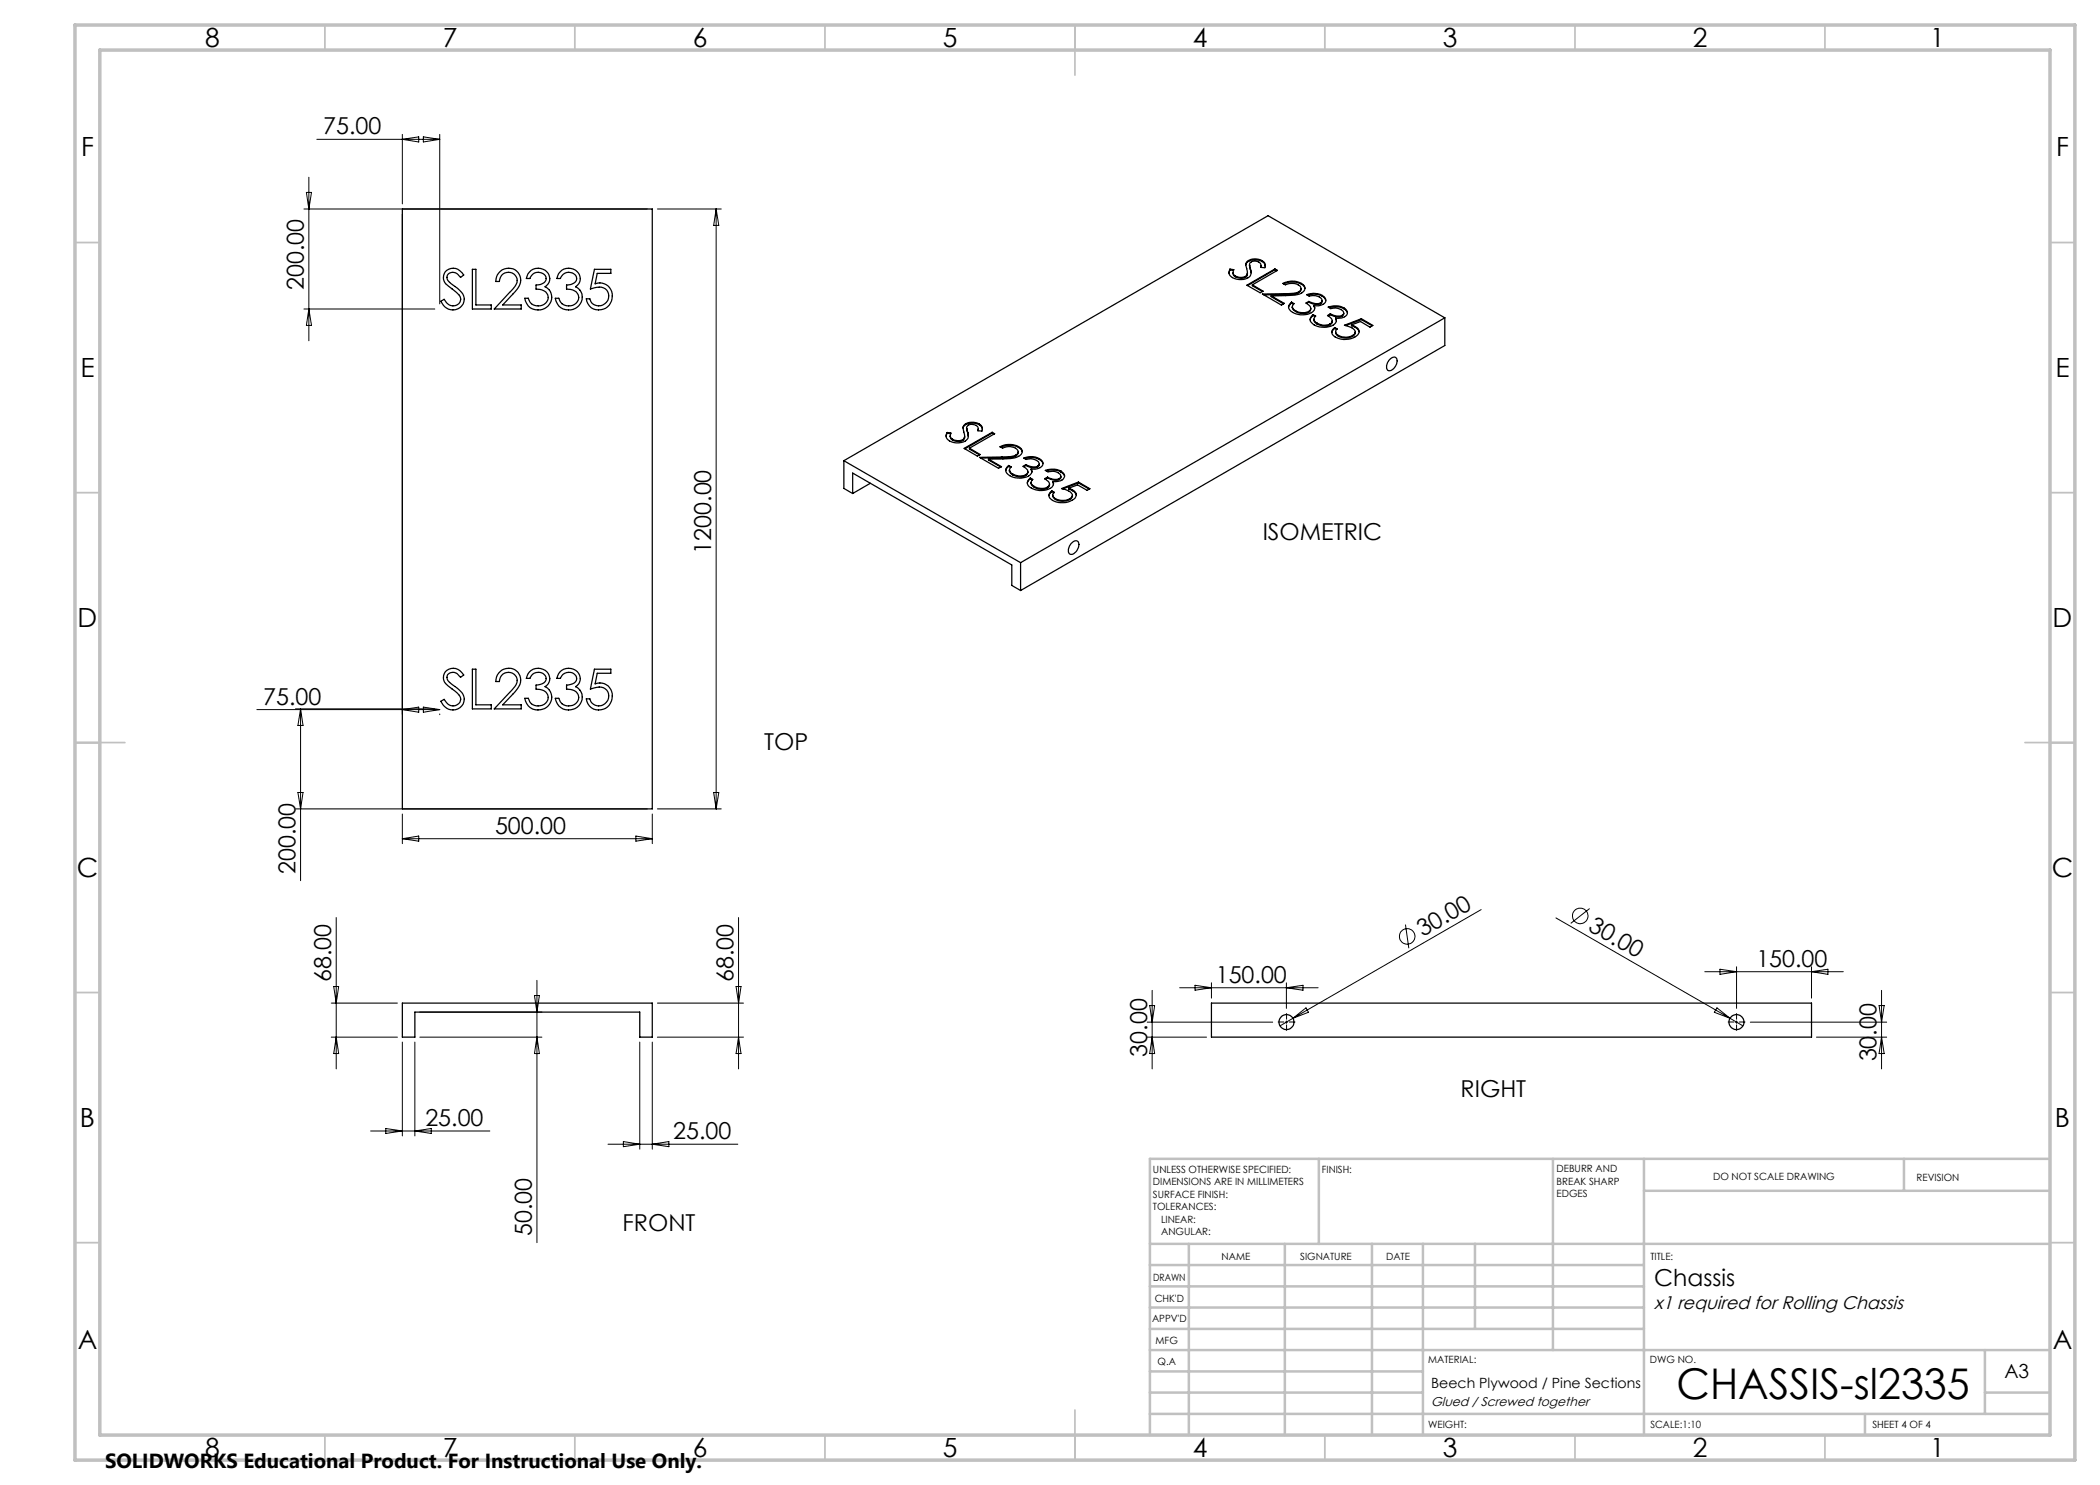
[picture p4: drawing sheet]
<svg xmlns="http://www.w3.org/2000/svg" width="420mm" height="297mm" viewBox="0 0 420 297" stroke-linecap="round" stroke-linejoin="round" font-family="sans-serif">
<g fill="none" stroke="#000" stroke-width=".25">
<path d="M80.5 41.8h50v120h-50zM89.1 54.3a2.26 2.26 0 0 1 3.6 .7l-.6 .5a1.49 1.49 0 0 0-1.2-1 1.49 1.49 0 0 0-1.5 .7 1.64 1.64 0 0 0 1.1 1.7 3.9 3.9 0 0 1 2.4 2.9 2.4 2.4 0 0 1-2.2 2.2 2.4 2.4 0 0 1-2.5-1.7l.6-.4a1.74 1.74 0 0 0 1.5 1.2 1.74 1.74 0 0 0 1.8-.9v-.4a1.91 1.91 0 0 0-1-1.5l-1.4-1.1a1.97 1.97 0 0 1-.6-2.9zM94.5 53.9h.7v7.1h3v.8h-3.7zM99.8 54.6a2.46 2.46 0 0 1 3.5-.4 2.46 2.46 0 0 1 .2 3.5l-3 3.3h3.7v.8h-5.4l3.9-4.1a1.81 1.81 0 0 0-.3-3.1 1.82 1.82 0 0 0-2.5 1.7h-.7a2.58 2.58 0 0 1 .6-1.7zM105.9 54.4a2.26 2.26 0 0 1 2.8-.6 2.26 2.26 0 0 1 1.1 2.6l-.8 1a2.46 2.46 0 0 1 1.2 2.9 2.46 2.46 0 0 1-2.6 1.7 2.5 2.5 0 0 1-2.6-2.3h.7a2.05 2.05 0 0 0 2 1.5 2.05 2.05 0 0 0 1.9-1.7 1.78 1.78 0 0 0-2-1.6l-.4-.1v-.8a1.55 1.55 0 0 0 2-1.6 1.75 1.75 0 0 0-1.7-.9 1.75 1.75 0 0 0-1.5 1.2h-.7l.3-.9zM112 54.4a2.26 2.26 0 0 1 2.8-.6 2.26 2.26 0 0 1 1.1 2.6l-.8 1a2.46 2.46 0 0 1 1.2 2.9 2.46 2.46 0 0 1-2.6 1.7 2.55 2.55 0 0 1-2.6-2.3h.7a2.05 2.05 0 0 0 2 1.5 2.05 2.05 0 0 0 1.9-1.7 1.78 1.78 0 0 0-2-1.6l-.4-.1v-.8a1.55 1.55 0 0 0 2-1.6 1.75 1.75 0 0 0-1.7-.9 1.75 1.75 0 0 0-1.5 1.2h-.7l.3-.9zM118.9 53.9h3.3v.8h-2.7l-.5 2.1a2.69 2.69 0 0 1 3.5 2.4 2.69 2.69 0 0 1-3.3 2.7 2.45 2.45 0 0 1-1.9-2.1h.7a1.89 1.89 0 0 0 3.1 .8 1.89 1.89 0 0 0-.8-3.2l-1 .1-1.2 .3zM246 53.8l.8 .1-.2 .8 .5 .5M246 54l-.2 .6M246 54l.7 .1M246 53.8v.2M246.6 54.5l.1 .5 .4 .3"/>
<path d="M247.1 55.2l1.1 .3 .9-.2M247.1 55.3l1.1 .4 .9-.2M247.1 55.2v.1M249.1 55.3v.2M249.2 52.8l.2 2.1M249.4 54.9l-.3 .4M249.4 55l-.3 .5M249.4 54.9v.1M249.5 54.6l-.1 .4M249.7 52.1l.7-.3h.8l1.2 .3M249.7 52.1l-.3 .2-.2 .5M249.7 52.2l-.5 .7v-.1"/>
<path d="M249.7 52.2l.7-.2h.8l1.2 .3M249.7 52.1v.1M249.9 52.9l.2 1M250.1 53.8a1.45 1.45 0 0 1-1.3 2.1 2.55 2.55 0 0 1-3-1.3l.2-.8M250.1 53.9l.1 .7M250.1 53.8v.1M250.5 57v.1l2 1.2M252.2 53.1v.4M252.4 52.1a1.04 1.04 0 0 1 .6 1.4h-.8a1.18 1.18 0 0 0-.6-1.2 1.18 1.18 0 0 0-1.3 .1l-.4 .4 .2 1M252.4 52.3a.85 .85 0 0 1 .6 .9M252.4 52.1v.2M254.2 59.2v.1l2.5 1.5"/>
<path d="M255 53.8l-5.6 3.2 2.6 1.6 .6-.4-2.1-1.2M255 53.8l.5 .3-5 2.9M255 53.9l.3 .2M255 53.9l-5.5 3.2M255 53.8v.1M256.7 56.8a4 4 0 0 1 3.6 0M257 58.7l-4.5 .1 3.8 2.2 .6-.3-2.7-1.5M257 58.9l-4.2 .1M257 58.7v.2M259.8 58.3l-1.2 .4h-1.6M259.8 58.5l-1.2 .3-1.6 .1M259.8 58.3v.2"/>
<path d="M260.2 57.7l-.1 .5-.3 .3M260.3 56.7a3.9 3.9 0 0 0-3.7 0l.5 .3a2.31 2.31 0 0 1 3.1 .6 .65 .65 0 0 1-.4 .7M260.3 56.7a1.02 1.02 0 0 1 .7 .9 1.02 1.02 0 0 1-.7 1l-1.2 .4-4.9 .2M260.3 56.8l.5 .4 .2 .5M260.3 56.7v.1M261.5 59.1l1.6-.3 1.3 .4M264.4 59.1l-.3-.2-1.5-.2-1.3 .2 .5 .3a2 2 0 0 1 2.6 .9l-.3 .5M264.4 59.1a.97 .97 0 0 1 .8 1 .97 .97 0 0 1-.9 .9l-.6 .2-.9-.1M264.4 59.2l.4 .2 .3 .6M264.4 59.1v.1M258.3 60.4l.5 .3a.82 .82 0 0 0-.3 .8 .82 .82 0 0 0 .6 .7M258.3 60.4a1.1 1.1 0 0 0-.6 1.1 1.1 1.1 0 0 0 .8 1 3.6 3.6 0 0 0 4.4-.5l.1-.5-.2-.4"/>
<path d="M258.3 60.6l-.6 .9M258.3 60.6l.4 .3M258.3 60.4v.2M258.5 61.3l.1 .5 .5 .5M259.1 62.2a2.88 2.88 0 0 0 2.6 .1M259.1 62.3a2.88 2.88 0 0 0 2.6 .1M259.1 62.2v.1M261.7 62.3v.1M261.8 60.3a2.5 2.5 0 0 0 2.3 .3M261.8 60.3l-.6 .3 .2 .2a.81 .81 0 0 1 .7 .6 .81 .81 0 0 1-.4 .9M261.8 60.4a2.69 2.69 0 0 0 2.3 .3M261.8 60.4l-.5 .3"/>
<path d="M261.8 60.3v.1M262.1 61.7l-.1 .5-.3 .2M262.6 62.9l.5 .3a.77 .77 0 0 0-.3 .8 .77 .77 0 0 0 .6 .6M262.6 62.9a1.1 1.1 0 0 0-.6 1.1 1.1 1.1 0 0 0 .8 1 3.6 3.6 0 0 0 4.4-.5l.1-.5-.2-.4M262.6 63.1l-.6 .9M262.6 63.1l.4 .2M262.6 62.9v.2M262.8 63.8l.1 .5 .5 .5M262.8 61.1l.1 .5M263.4 64.6a2.62 2.62 0 0 0 2.6 .2M263.4 64.8a2.88 2.88 0 0 0 2.6 .1M263.4 64.6v.2"/>
<path d="M264.1 60.6v.1M264.4 60.1v.3l-.3 .3M265.8 61.5l1.6-.2 1.3 .4M266 64.8v.1M266.1 62.8a2.69 2.69 0 0 0 2.3 .3M266.1 62.8l-.6 .3 .3 .2a.79 .79 0 0 1 .6 .6 .79 .79 0 0 1-.4 .9M266.1 62.9a2.5 2.5 0 0 0 2.3 .3M266.1 62.9l-.5 .3M266.1 62.8v.1M266.5 64.1l-.2 .6-.3 .2M266.9 65.5l.5 .3-.2 .3v.5l.5 .5M266.9 65.7l-.4 .5-.1 .3"/>
<path d="M266.9 65.7l.4 .2M266.9 65.5v.2M267.1 66.4l.2 .5 .4 .3M267.1 63.6l.2 .5M267.7 67.1l.7 .3h.9l1.2-.3M267.7 67.2l1.2 .4h.8l.8-.3M267.7 67.1v.1M268.4 63.1v.1M268.7 61.6l-1.3-.4-1.8 .2 .5 .3a2.07 2.07 0 0 1 2.6 .9l-.3 .5M268.7 61.6a.99 .99 0 0 1 .8 1 .99 .99 0 0 1-.9 .9l-1.5 .1M268.7 61.7l.4 .2 .4 .6M268.7 62.6v.3l-.3 .3"/>
<path d="M268.7 61.6v.1M270.3 65l.8 .3M270.3 65v.2l.8 .3M270.5 67.1v.2M271 66.4v.4l-.5 .5M271.1 65.3a1.06 1.06 0 0 1 .7 1.1 1.06 1.06 0 0 1-.8 1 3.8 3.8 0 0 1-4.5-.5 .98 .98 0 0 1 .4-1.4M271.1 65.5l.5 .4 .2 .5M271.1 65.3v.2M272.3 63.7l-3.4 1.3 1.5 .6a.79 .79 0 0 1 .6 .7 .79 .79 0 0 1-.5 .8M272.3 63.7l2.3 1.4-.6 .3-1.9-1.1-1.8 .7M272.3 63.9l-3.2 1.2M272.3 63.9l2.1 1.3"/>
<path d="M272.3 63.7v.2M278.1 71.8a.75 .75 0 0 1 1-.3 .75 .75 0 0 1 .3 1.1 1.58 1.58 0 0 1-1.9 1.4 1.74 1.74 0 0 1 .6-2.2zM289 63.6l-84.9 48.9M289 63.6l-35.4-20.5-84.8 49M289 63.6v5.5l-84.9 49M168.8 92.1l35.3 20.4M168.8 92.1v5.6l1.7 1M170.5 98.7v-4.1l31.9 18.4v4.1l1.7 1M174.1 96.7l-3.6 2M189.4 86.5l.8 .1-.1 .7 .4 .5M189.4 86.6l-.2 .7M189.4 86.6l.7 .1"/>
<path d="M189.4 86.5v.1M190 87.2l.1 .5 .4 .3M190.5 87.8l1.1 .4 .9-.3M190.5 88l1.1 .3 .9-.2M190.5 87.8v.2M192.5 87.9v.2M192.6 85.4l.2 1a1.11 1.11 0 0 1-.3 1.5M192.9 87.4l-.1 .5-.3 .2M192.9 87.2v.2M193.1 84.7l.8-.2h.8l1.2 .3M193.1 84.7l-.5 .7M193.1 84.9l-.5 .7v-.2"/>
<path d="M193.1 84.9l1.2-.3 .8 .1 .8 .2M193.1 84.7v.2M193.3 85.6l.2 1M193.5 86.4a1.41 1.41 0 0 1-1.3 2.1 2.69 2.69 0 0 1-2.9-1l-.1-.5 .2-.5M193.5 86.6l.1 .6M193.5 86.4v.2M193.9 89.6v.2l2 1.2M195.6 86.1a.97 .97 0 0 0-.2-1 .97 .97 0 0 0-1-.2 .84 .84 0 0 0-.9 .3 .84 .84 0 0 0-.1 .9l.1 .3M195.7 85.8l-.1 .3M195.9 84.8a1.07 1.07 0 0 1 .5 1.4l-.8-.1M195.9 84.9a1.07 1.07 0 0 1 .6 1M195.9 84.8v.1"/>
<path d="M197.7 91.8v.2l2.5 1.4M198.4 86.5l-5.6 3.2 2.7 1.5 .5-.3-2.1-1.3M198.4 86.5l.5 .2-5 2.9M198.4 86.6l.4 .2M198.4 86.6l-5.4 3.2M198.4 86.5v.1M200.2 89.4a4.2 4.2 0 0 1 3.5 .1M200.4 91.4l-4.5 .1 3.8 2.2 .6-.4-2.6-1.5M200.4 91.5l-4.2 .1M200.4 91.4v.1M201.7 93.1l.5 .3a.77 .77 0 0 0-.3 .8 .77 .77 0 0 0 .6 .6M201.7 93.1a1.12 1.12 0 0 0-.5 1.1 1.12 1.12 0 0 0 .8 .9 3.6 3.6 0 0 0 4.3-.4l.1-.5-.2-.4"/>
<path d="M201.7 93.3l-.5 .8M201.7 93.3l.4 .2M201.7 93.1v.2M201.9 94l.1 .5 .5 .5M202.5 94.8a2.62 2.62 0 0 0 2.6 .1M202.5 95a2.88 2.88 0 0 0 2.6 .1M202.5 94.8v.2M203.2 91l-1.2 .3-1.6 .1M203.2 91.2l-.7 .2-2.1 .1M203.2 91v.2M203.6 90.4v.4l-.4 .4M203.7 89.3a4.1 4.1 0 0 0-3.7 .1l.5 .2a2.34 2.34 0 0 1 3.1 .6v.5l-.4 .3"/>
<path d="M203.7 89.3a1.01 1.01 0 0 1 .7 1 1.01 1.01 0 0 1-.7 1l-1.6 .4-4.4 .1M203.7 89.5l.5 .4 .2 .4M203.7 89.3v.2M204.9 91.7l1.7-.2 1.3 .4M205.1 94.9v.2M205.2 92.9a2.69 2.69 0 0 0 2.3 .3M205.2 92.9l-.6 .4 .3 .1a.79 .79 0 0 1 .7 .7 .79 .79 0 0 1-.5 .8M205.2 93.1a2.5 2.5 0 0 0 2.3 .3M205.2 93.1l-.4 .2M205.2 92.9v.2M205.6 94.3l-.1 .5-.4 .3M206.1 95.6l.5 .3-.4 .7"/>
<path d="M206.1 95.6a1.08 1.08 0 0 0-.6 1.1 1.08 1.08 0 0 0 .8 .9 3.5 3.5 0 0 0 4.3-.4 .63 .63 0 0 0-.1-.9M206.1 95.7l-.6 .9M206.1 95.7l.3 .3M206.1 95.6v.1M206.2 96.5v.2M206.2 96.6l.7 .7M206.2 96.6l.1 .4 .6 .5M206.2 93.8l.2 .5M206.9 97.3a2.88 2.88 0 0 0 2.6 .1M206.9 97.5a2.88 2.88 0 0 0 2.6 .1M206.9 97.3v.2M207.5 93.2v.2"/>
<path d="M207.9 91.7l-1.3-.4-1 .1-.8 .2 .4 .3a2.07 2.07 0 0 1 2.7 .8l-.4 .5M207.9 91.7a.99 .99 0 0 1 .7 1 .99 .99 0 0 1-.8 1l-.7 .1h-.9M207.9 91.9l.5 .5 .2 .3M207.9 92.8l-.1 .3-.3 .3M207.9 91.7v.2M209.3 94.2l.6-.2h1l1.3 .4M209.5 97.4v.2M209.5 95.4a2.49 2.49 0 0 0 2.4 .3M209.5 95.4l-.6 .3 .5 .4a.7 .7 0 0 1 .5 .7 .7 .7 0 0 1-.4 .6M209.5 95.6a2.4 2.4 0 0 0 2.4 .3M209.5 95.6l-.4 .2M209.5 95.4v.2"/>
<path d="M209.9 96.8v.4l-.4 .4M210.4 98.2l.5 .3-.2 .1a.71 .71 0 0 0 .4 1.2M210.4 98.3l-.6 .8M210.4 98.3l.4 .3M210.4 98.2v.1M210.5 99l.1 .4 .5 .5M210.5 96.3l.2 .5M211.1 99.8l1.2 .3 .9-.1 .8-.2M211.1 99.9l1.2 .4 .9-.1 .8-.3M211.1 99.8v.1M211.9 95.7v.2M212.2 95.3v.3l-.3 .3"/>
<path d="M212.2 94.2l-1.3-.4-1.8 .3a2.91 2.91 0 0 0 1.8 .2l.7 .2 .5 .5a.49 .49 0 0 1-.2 .7M212.2 94.2a1.04 1.04 0 0 1 .7 1.2 1.04 1.04 0 0 1-1.1 .8l-1.3 .1M212.2 94.4l.7 .8M212.2 94.2v.2M213.7 97.6l.8 .4M213.7 97.6v.2l.8 .3M214 99.8v.1M214.5 99.2l-.1 .3-.4 .4M214.5 98a1.07 1.07 0 0 1 .8 1 1.07 1.07 0 0 1-.9 1 3.9 3.9 0 0 1-4.5-.4 .99 .99 0 0 1 .5-1.4M214.5 98.1l.5 .5 .2 .4M214.5 98v.1M214.5 99.1v.1"/>
<path d="M215.7 96.4l-3.4 1.3 1.8 .7a.72 .72 0 0 1 .4 .7 .72 .72 0 0 1-.5 .7M215.7 96.4l2.3 1.4-.6 .3-1.9-1.1-1.8 .6M215.7 96.6l-3.2 1.2M215.7 96.6l2.1 1.2M215.7 96.4v.2M204.1 112.5v5.6M214.3 108.7a.8 .8 0 0 1 .7-.5 .8 .8 0 0 1 .7 .4 1.93 1.93 0 0 1-1.6 2.3 1.19 1.19 0 0 1-.1-1.9zM89.1 134.3a2.26 2.26 0 0 1 3.6 .7l-.6 .5a1.65 1.65 0 0 0-2.4-.7 1.26 1.26 0 0 0 .5 1.9 5.5 5.5 0 0 1 2.6 2.8 2.31 2.31 0 0 1-1.7 2.4 2.31 2.31 0 0 1-2.7-1.3l-.2-.3 .6-.4a1.79 1.79 0 0 0 1.4 1.2 1.79 1.79 0 0 0 1.8-.6l.1-.7-.2-.7-2.2-1.9a1.97 1.97 0 0 1-.6-2.9zM94.5 133.8h.7v7.2h3v.8h-3.7zM99.8 134.6a2.44 2.44 0 0 1 3.5-.4 2.44 2.44 0 0 1 .2 3.5l-3 3.3h3.7v.8h-5.4l3.9-4.1a1.78 1.78 0 0 0-.3-3.1 1.78 1.78 0 0 0-2.5 1.7h-.7a2.58 2.58 0 0 1 .6-1.7zM105.9 134.4a2.27 2.27 0 0 1 2.8-.6 2.27 2.27 0 0 1 1.1 2.6l-.2 .4-.6 .5a2.47 2.47 0 0 1 1.2 2.9 2.47 2.47 0 0 1-2.6 1.8 2.57 2.57 0 0 1-2.6-2.3h.7a2.04 2.04 0 0 0 2 1.5 2.04 2.04 0 0 0 1.9-1.7 1.79 1.79 0 0 0-2-1.6l-.4-.1v-.8h.4a1.36 1.36 0 0 0 1.6-1.6 1.76 1.76 0 0 0-1.7-.9 1.76 1.76 0 0 0-1.5 1.2h-.7zM112 134.4a2.27 2.27 0 0 1 2.8-.6 2.27 2.27 0 0 1 1.1 2.6l-.2 .4-.6 .5a2.47 2.47 0 0 1 1.2 2.9 2.47 2.47 0 0 1-2.6 1.8 2.63 2.63 0 0 1-2.6-2.3h.7a2.04 2.04 0 0 0 2 1.5 2.04 2.04 0 0 0 1.9-1.7 1.79 1.79 0 0 0-2-1.6l-.4-.1v-.8h.4a1.36 1.36 0 0 0 1.6-1.6 1.76 1.76 0 0 0-1.7-.9 1.76 1.76 0 0 0-1.5 1.2h-.7z"/>
<path d="M118.9 133.8h3.3v.9h-2.7l-.5 2.1a2.64 2.64 0 0 1 3.1 1 2.64 2.64 0 0 1-.3 3.2 2.57 2.57 0 0 1-2.7 .9 2.57 2.57 0 0 1-1.8-2.1h.7a1.91 1.91 0 0 0 3 .9 1.91 1.91 0 0 0-.3-3.2 3.4 3.4 0 0 0-2.6 .3zM80.5 200.6h50v6.8h-2.5v-5h-45v5h-2.5zM242.3 200.6h120v6.8h-120z"/>
<circle cx="257.3" cy="204.4" r="1.5"/>
<circle cx="347.3" cy="204.4" r="1.5"/>
</g>
<g fill="none" stroke="#000" stroke-width=".2">
<path d="M61.3 38.5h1l-.5 3.3zM61.8 35.5v32.7M63.4 27.9h24.5M80.5 26.9v13.9M80.5 27.9l3.2-.5v1zM84.7 27.4l3.2 .5-3.2 .5zM87.9 26.9v33.9M60.8 41.8h68.7M80.5 42.8v100.1M131.5 41.8h12.8M143.2 41.8v120M143.2 41.8l.6 3.3h-1.1z"/>
<path d="M60.8 61.8h26.2M61.8 61.8l.5 3.3h-1zM51.4 141.9h36.5M59.1 141.8h27.9M59.6 158.5h1l-.5 3.3zM60.1 141.8v34.3M60.1 141.8l.5 3.3h-1zM80.5 141.9l3.2-.5v1zM84.7 141.4l3.2 .5-3.2 .5zM87.9 142.8v.1M142.7 158.5h1.1l-.6 3.3zM59.1 161.8h70.4"/>
<path d="M80.5 162.8v5.9M80.5 167.7h50M80.5 167.7l3.2-.5v1zM127.2 167.2l3.3 .5-3.3 .5zM130.5 162.8v5.9M131.5 161.8h12.8M66.7 197.3h1l-.5 3.3zM67.2 183.5v30.3M106.9 199.1h1l-.5 3.3zM107.4 196.1v52.4M147.2 197.3h1l-.5 3.3zM147.7 183.5v30.3"/>
<path d="M230.4 198.1v15.7M235.9 197.6h27.7M239 197.1l3.3 .5-3.3 .4zM242.3 196.6v3M257.3 196.6v5.1M257.3 197.6l3.3-.5v.9zM281.1 184.9l.7 4.7M296.2 181.9l-37.6 21.8M311.2 183.6l34.8 20.1M317.9 181.7l-3.8 3M341 194.3h27.7M344 193.8l3.3 .5-3.3 .6z"/>
<path d="M347.3 193.4v8.3M362.3 193.4v6.2M362.3 194.3l3.3-.5v1.1zM376.3 198.1v15.7M66.3 207.4h13.2M66.3 200.6h13.2M67.2 207.4l.5 3.3h-1zM80.5 208.4v18.8M83 208.4v18.8M84 207.4h24.4M84 202.4h24.4M107.4 207.4l.5 3.3h-1z"/>
<path d="M128 208.4v21.4M130.5 208.4v21.4M131.5 207.4h17.2M131.5 200.6h17.2M147.7 207.4l.5 3.3h-1zM229.4 204.4h25.1M229.4 207.4h11.9M229.9 201.1h1l-.5 3.3zM230.4 207.4l.5 3.3h-1zM257 204.4h.5M257.3 204.2v.5M258.6 203.7l-2.6 1.5"/>
<path d="M258.6 203.7l2.6-2.1 .5 .9zM343.4 201.6l2.6 2.1-3.1-1.2zM346 203.7l2.6 1.5M347 204.4h.6M347.3 204.2v.5M350.1 204.4h27.2M363.3 207.4h14M375.8 201.1h1l-.5 3.3zM376.3 207.4l.5 3.3h-1zM74.1 226.2h23.9M77.2 225.7l3.3 .5-3.3 .5zM83 226.2l3.3-.5v1z"/>
<path d="M121.6 228.8h26M124.7 228.3l3.3 .5-3.3 .5zM130.5 228.8l3.3-.5v1z"/>
<circle cx="281.4" cy="187.3" r="1.56"/>
<circle cx="316" cy="183.2" r="1.55"/>
</g>
<path d="M256.8 204.4h-1.2M257.3 203.9v-1.2M257.3 204.9v1.3M257.8 204.4h1.3M346.8 204.4h-1.2M347.3 203.9v-1.2M347.3 204.9v1.3M347.8 204.4h1.3" fill="none" stroke="#000" stroke-width=".2" stroke-dasharray="15.2 1.3 1.3 1.3" stroke-linecap="butt"/>
<g fill="none" stroke="#c0c0c0" stroke-width=".35">
<path d="M65 5v5M115 5v5M165 5v5M215 5v10M265 5v5M315 5v5M365 5v5M15 48.5h5M410 48.5h5M15 98.5h5M410 98.5h5M15 148.5h10"/>
<path d="M405 148.5h10M15 198.5h5M410 198.5h5M15 248.5h5M410 248.5h5M65 287v5M115 287v5M165 287v5M215 282v10M265 287v5M315 287v5M365 287v5"/>
</g>
<g fill="none" stroke="#c0c0c0" stroke-width=".5">
<path d="M263.8 231.8v17M310.6 231.8v38.2M328.8 231.8v55.2M328.8 238.2h81.2M380.8 231.8v6.4M410 231.8h-180v55.2M230 248.8h180M230 257.3h98.8M230 253h98.8M237.8 248.8v38.2M257 248.8v38.2M274.4 248.8v38.2"/>
<path d="M284.6 248.8v38.2M295 248.8v17M230 265.8h98.8M230 261.5h98.8M230 278.5h54.6M230 274.3h54.6M230 270h180M397 278.5h13M397 270v12.8M230 282.8h180M373 282.8v4.2"/>
</g>
<path d="M15 5h400v287h-400zM20 10h390v277h-390z" fill="none" stroke="#c0c0c0" stroke-width=".7"/>
<text font-size="8.5" x="335.3" y="279.7">CHASSIS-sl2335</text>
<g font-size="5.3">
<text x="41" y="9.5">8</text>
<text x="88.5" y="9.5">7</text>
<text x="138.5" y="9.5">6</text>
<text x="188.5" y="9.5">5</text>
<text x="238.5" y="9.5">4</text>
<text x="288.5" y="9.5">3</text>
<text x="338.5" y="9.5">2</text>
<text x="386" y="9.5">1</text>
<text x="16.2" y="31.2">F</text>
<text x="411.2" y="31.2">F</text>
<text x="16.1" y="75.5">E</text>
<text x="411.1" y="75.5">E</text>
<text x="15.5" y="125.5">D</text>
<text x="410.5" y="125.5">D</text>
<text x="15.4" y="175.5">C</text>
<text x="410.4" y="175.5">C</text>
<text x="16" y="225.5">B</text>
<text x="411" y="225.5">B</text>
<text x="15.5" y="269.7">A</text>
<text x="410.5" y="269.7">A</text>
<text x="41" y="291.5">8</text>
<text x="88.5" y="291.5">7</text>
<text x="138.5" y="291.5">6</text>
<text x="188.5" y="291.5">5</text>
<text x="238.5" y="291.5">4</text>
<text x="288.5" y="291.5">3</text>
<text x="338.5" y="291.5">2</text>
<text x="386" y="291.5">1</text>
</g>
<g font-size="4.7">
<text x="64.7" y="26.8">75.00</text>
<text x="60.8" y="58" transform="rotate(-90 60.8 58)">200.00</text>
<text x="142.2" y="110.7" transform="rotate(-90 142.2 110.7)">1200.00</text>
<text x="252.5" y="108.1">ISOMETRIC</text>
<text x="52.7" y="140.9">75.00</text>
<text x="152.8" y="150">TOP</text>
<text x="99" y="166.7">500.00</text>
<text x="59.1" y="174.8" transform="rotate(-90 59.1 174.8)">200.00</text>
<text x="317.4" y="185.9" transform="rotate(30 317.4 185.9)">30.00</text>
<text x="284.5" y="187.5" transform="rotate(-30 284.5 187.5)">30.00</text>
<text x="66.2" y="196.4" transform="rotate(-90 66.2 196.4)">68.00</text>
<text x="146.7" y="196.4" transform="rotate(-90 146.7 196.4)">68.00</text>
<text x="243.1" y="196.5">150.00</text>
<text x="351.3" y="193.3">150.00</text>
<text x="229.4" y="211.3" transform="rotate(-90 229.4 211.3)">30.00</text>
<text x="375.3" y="212.3" transform="rotate(-90 375.3 212.3)">30.00</text>
<text x="292.1" y="219.4">RIGHT</text>
<text x="85.1" y="225.2">25.00</text>
<text x="134.7" y="227.8">25.00</text>
<text x="106.4" y="247.2" transform="rotate(-90 106.4 247.2)">50.00</text>
<text x="124.5" y="246.2">FRONT</text>
<text x="330.8" y="257.1">Chassis</text>
</g>
<text font-size="4.1" x="21" y="293.7">SOLIDWORKS Educational Product. For Instructional Use Only.</text>
<text font-size="3.9" x="400.9" y="275.5">A3</text>
<text font-size="3.7" x="330.8" y="261.9">x1 required for Rolling Chassis</text>
<text font-size="2.8" x="286.2" y="277.6">Beech Plywood / Pine Sections</text>
<text font-size="2.6" x="286.2" y="281.2">Glued / Screwed together</text>
<g font-size="2">
<text x="230.6" y="234.6">UNLESS OTHERWISE SPECIFIED:</text>
<text x="230.6" y="237.1">DIMENSIONS ARE IN MILLIMETERS</text>
<text x="230.6" y="239.6">SURFACE FINISH:</text>
<text x="264.4" y="234.6">FINISH:</text>
<text x="311.3" y="234.5">DEBURR AND</text>
<text x="311.3" y="237">BREAK SHARP</text>
<text x="311.3" y="239.5">EDGES</text>
<text x="342.6" y="236">DO NOT SCALE DRAWING</text>
<text x="383.3" y="236.2">REVISION</text>
<text x="230.6" y="242.1">TOLERANCES:</text>
<text x="232.2" y="244.6">LINEAR:</text>
<text x="232.2" y="247.1">ANGULAR:</text>
<text x="244.3" y="252">NAME</text>
<text x="260" y="251.9">SIGNATURE</text>
<text x="277.2" y="251.9">DATE</text>
<text x="330.1" y="251.9">TITLE:</text>
<text x="230.6" y="256.1">DRAWN</text>
<text x="230.9" y="260.3">CHK'D</text>
<text x="230.4" y="264.4">APPV'D</text>
<text x="231.1" y="268.8">MFG</text>
<text x="231.5" y="273">Q.A</text>
<text x="285.6" y="272.5">MATERIAL:</text>
<text x="330" y="272.5">DWG NO.</text>
<text x="285.6" y="285.5">WEIGHT:</text>
<text x="330.1" y="285.6">SCALE:1:10</text>
<text x="374.5" y="285.6">SHEET 4 OF 4</text>
</g>
</svg>
